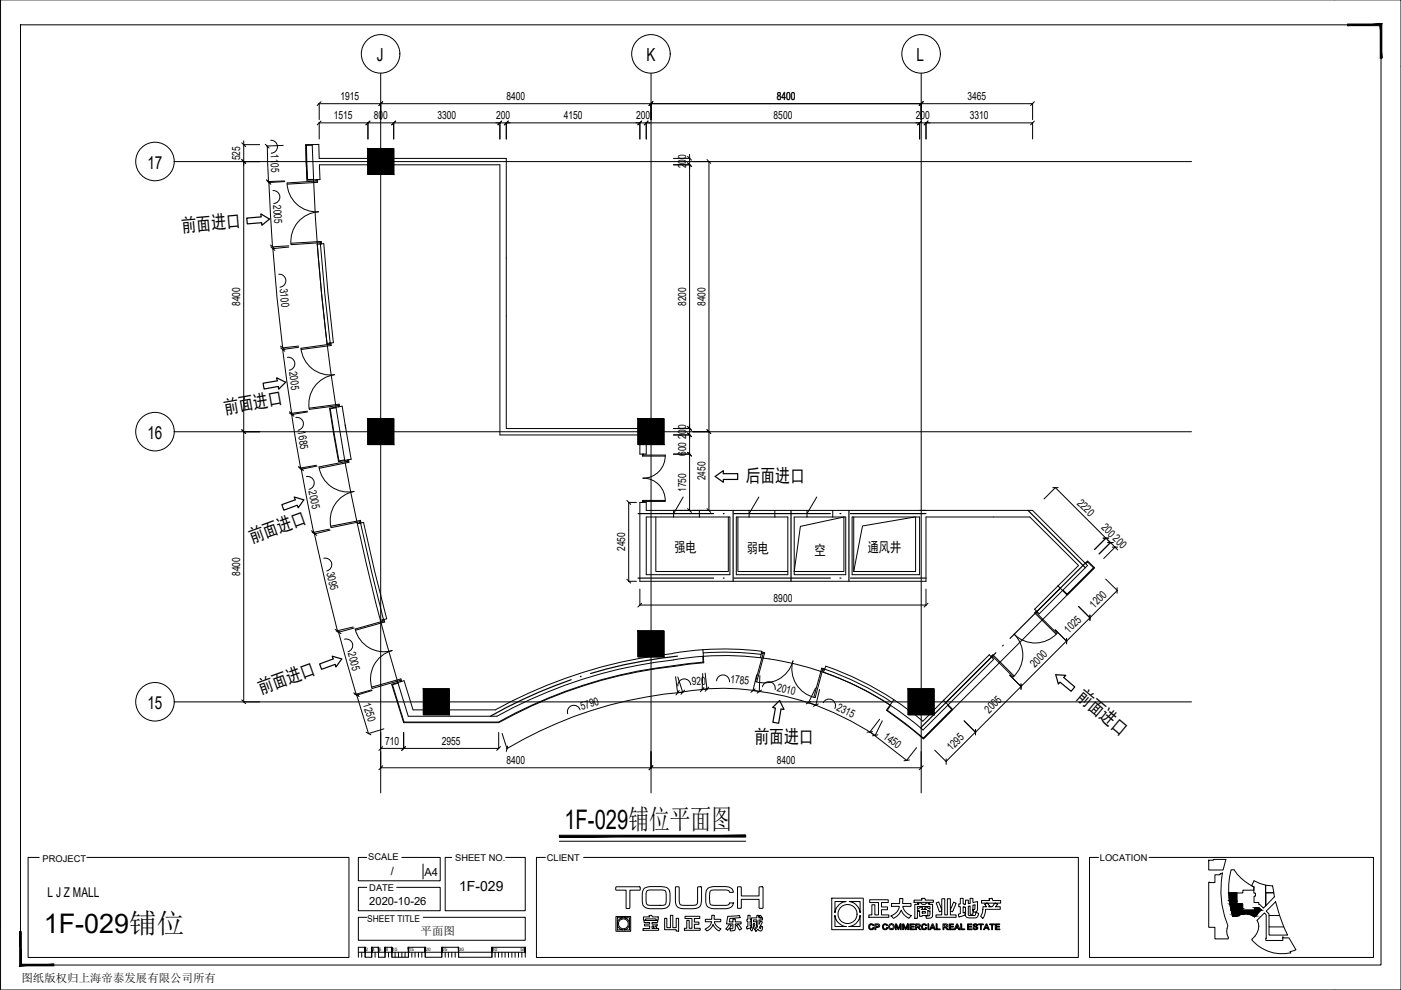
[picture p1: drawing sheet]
<svg xmlns="http://www.w3.org/2000/svg" width="297mm" height="210mm" viewBox="0 0 297 210" stroke-linecap="round" stroke-linejoin="round" font-family="sans-serif">
<!-- layer: 0 -->
<g fill="#000" stroke="#000" stroke-width=".21">
<path d="M292.6 5.4v6.9h.4zM292.6 5.4l.4-.3v7.2zM285.7 5.4h6.9l.4-.3zM285.7 5.1h7.3l-7.3 .3z"/>
<path d="M78 31.5l5.5 5.5v-5.5zM78 31.5l5.5 5.5h-5.5z"/>
<path d="M78 88.8l5.5 5.4v-5.4zM78 88.8l5.5 5.4h-5.5z"/>
<path d="M135.3 88.8l5.4 5.4v-5.4zM135.3 88.8l5.4 5.4h-5.4z"/>
<path d="M135.3 133.8l5.4 5.4v-5.4zM135.3 133.8l5.4 5.4h-5.4z"/>
<path d="M89.8 146.1l5.4 5.4v-5.4zM89.8 146.1l5.4 5.4h-5.4z"/>
<path d="M192.6 146.1l5.4 5.4v-5.4zM192.6 146.1l5.4 5.4h-5.4z"/>
<path d="M118.6 177.1v.4l39.5-.4zM118.6 177.5l39.5-.4v.4z"/>
<path d="M4.2 197.5l.3 6.9v-6.9zM4.2 197.5l.3 6.9-.3 .4zM4.5 204.4l-.3 .4 7.2-.4zM4.2 204.8l7.2-.4v.4z"/>
<path d="M77.4 200.8l.1 1.1zM77.4 200.8l.1 1.1z"/>
<path d="M78.8 200.8l.1 1.1zM78.8 200.8l.1 1.1z"/>
<path d="M80.2 200.8l.1 1.1zM80.2 200.8l.1 1.1z"/>
<path d="M81.6 200.8l.1 1.1zM81.6 200.8l.1 1.1z"/>
<path d="M83 200.8l.1 1.1zM83 200.8l.1 1.1z"/>
<path d="M86.6 200.8v1.1zM86.6 200.8v1.1z"/>
<path d="M90.1 200.8l.1 1.1zM90.1 200.8l.1 1.1z"/>
<path d="M93.6 200.8l.1 1.1zM93.6 200.8l.1 1.1z"/>
<path d="M97.2 200.8v1.1zM97.2 200.8v1.1z"/>
<path d="M104.3 200.8v1.1zM104.3 200.8v1.1z"/>
<path d="M111.3 200.8l.1 1.1zM111.3 200.8l.1 1.1z"/>
</g>
<path d="M78 31.5h5.5v5.5h-5.5zM78 88.8h5.5v5.4h-5.5zM135.3 88.8h5.4v5.4h-5.4zM135.3 133.8h5.4v5.4h-5.4zM89.8 146.1h5.4v5.4h-5.4zM192.6 146.1h5.4v5.4h-5.4z" fill="none" stroke="#000" stroke-width=".25"/>
<g fill="none" stroke="#000" stroke-width=".21">
<path d="M66.2 30.7h-1.4l.1 3.8 .2 3.7h1.3M66.2 30.8h-1.2l.1 3.6 .1 3.7 1.2-.1M66.2 30.7l1.4-.1 .1 3h39.6v57.3h28.4M66.2 30.7l.3 7.5M66.5 38.2l1.3-.1-.1-3.2h38.3v57.3h29.7v4.1h1.3v-4.1M67.3 51.8l1.4-.1 .8 10.5 1.2 10.5-1.4 .1M67.9 51.7l2.1 21M71.2 86.3l-1.3 .2 .9 5.7 1 5.7 1.3-.3M71.2 86.5l-1.2 .2 .9 5.5 1 5.5 1.2-.2M71.2 86.3l1.3-.2 .8 4.8M71.2 86.3l1.9 11.3M73.2 90.1l1.3 7.3-1.4 .2"/>
<path d="M77.1 110.8l-1.3 .3M135.7 106.5h1.3v1.7h5.8v1.4h-5.8v12.2h17.8v-12.2h-6.5v-1.4h10.5v1.4h-2.7v12.2h10.9v-12.2h-2.7v-1.4h6.8v1.4h-2.7v12.2h10.9v-12.2h-2.7v-1.4h42.3l11.7 11.7-5.3 5.3-1-1 4.4-4.3-10.4-10.3h-22v13.6h-60.6zM180.7 109.6h14.3v12.2h-14.3zM230.1 119.4l.5-.5 1.5 1.5-5.8 5.8-1-1M230.2 119.5l.4-.4 1.2 1.3-5.5 5.6-.9-.9M82 131.2l-1.4 .3M142.8 139.9a99.5 99.5 0 0 0-37.4 12h-18.8l-2.2-7.2M149 139.2l.1 1.2a110.2 110.2 0 0 0-29.1 6.1 102.4 102.4 0 0 0-14.3 6.6h-20l-2.5-7.9 1.2-.4M149 137.8l-6.4 .7M149 137.8l.2 2.7-3.1 .3a111.8 111.8 0 0 0-26.1 5.9 102.4 102.4 0 0 0-14.3 6.5h-20.1l-2.6-8.1 2.7-.8 1.9 6.2h17.4a100.6 100.6 0 0 1 37.6-11.9M149.1 139.1l-6.3 .8M161.5 138.1l-.3 1.4"/>
<path d="M175.1 141.3l-.5 1.3M189.5 148.3l2.8 2 3.3 2.6M189.5 148.4l-.8 1.1M200.9 149.5l.9 .9-6 6.1-3.8-3.1-3.9-2.8 .7-1M201 149.5l-5.3 5.3-3-2.5-4-2.8M201 149.5l1 .9-6.2 6.2-2.6-2.1-5.3-3.9 .8-1.1M201 149.5l-.9-1-4.4 4.4"/>
</g>
<g fill="none" stroke="#000" stroke-width=".25">
<path d="M135.3 108.9h16M153.4 108.9h.1M155.4 108.2v15M155.6 108.9h20.5M167.7 108.2v15M178.1 108.9h.2M180 108.2v15M180.3 108.9h16M218 108.2l12.1 12.2M230.1 119.4l-15.9 16M135.3 122.6h16M143.6 139.1a106.8 106.8 0 0 0-18.4 3.7"/>
<path d="M153.4 122.6h.1M155.6 122.6h20.5M178.1 122.6h.2M180.3 122.6h16M211.1 138.4l-15.9 15.9M212.7 136.8l-.1 .2M121.1 144.1a102.9 102.9 0 0 0-17.1 7.8M123.2 143.4l-.2 .1"/>
</g>
<g fill="none" stroke="#000" stroke-width=".21">
<path d="M60.9 38.8a6.3 6.3 0 0 0 6.7 6.1 6.3 6.3 0 0 0-5.9 6.9M66.5 38.2a429.6 429.6 0 0 0 4.7 48.1M67 38.4v-.3h.3v.6l-6.4 .3M67.3 38.4l-6.4 .4M67.8 51.4l.1 .3h.2v-.5l-6.4 .4M68.1 51.4l-6.3 .5M69.9 73v-.3h.2l.1 .6-6.3 .8M70.2 73l-6.4 .8a6.3 6.3 0 0 0 7.1 5.6 6.3 6.3 0 0 0-5.3 7.4M67.6 99a6.3 6.3 0 0 0 7.5 5.2 6.3 6.3 0 0 0-4.9 7.6M71.7 86v.2h.3l-.1-.5-6.3 .8M72 86l-6.4 .8M73.1 97.6a451.6 451.6 0 0 0 11.3 47.1"/>
<path d="M73.7 97.8l-.1-.2 .3-.1 .1 .5-6.3 1.3M73.9 97.8l-6.2 1.2M136.2 96.5h4.8a4.7 4.7 0 0 1-4.7 4.9M136.4 96.5v-.2h-.2v.4h4.8M76.2 110.7l.1 .2h.2l-.1-.6-6.3 1.3M76.4 110.9l2.4 10.3 2.5 10.2M76.5 110.6l-6.3 1.3M77.1 110.8l2.3 10.2 2.6 10.2M136.2 106.3h4.8M136.3 101.4a4.7 4.7 0 0 1 4.7 4.9M141 106.1h-4.8v.4h.2v-.2M142.8 108.2h5.5"/>
<path d="M142.8 109.6h5.5M144.9 105.4l-2.1 3.5M158.8 108.2h5.5M158.8 109.6h5.5M160.9 105.4l-2.1 3.5M171.1 108.2h5.5M171.1 109.6h5.5M173.2 105.4l-2.1 3.5M81.2 131.7l-.1-.3 .3-.1 .2 .6-6.2 1.7M81.5 131.6l-6.2 1.8a6.3 6.3 0 0 0 7.8 4.6M83.1 137.9a6.3 6.3 0 0 0-4.2 8.1l6.2-1.8M149 137.8l5.7-.2 6.8 .5"/>
<path d="M149.1 138.4l6.7-.1 5.5 .4M149.1 139.1a64.2 64.2 0 0 1 39.6 10.4M161.8 138.6l-.3-.1 .1-.3 .5 .2-1.7 6.2M161.9 138.3l-1.7 6.2M210.2 139.3l-9.6 9.6M210.5 139.2l-.2 .2-.2-.2 .4-.4 4.5 4.6M215 134.4a6.3 6.3 0 0 1-.2 9.1l-4.5-4.5M219.6 129.8l4.5 4.5a6.3 6.3 0 0 1-9.1 .2M219.8 129.9l.1-.1-.1-.2-.4 .3 4.5 4.6M224.3 124.2l-4.9 5 .9 .9 5-4.9M224.8 124.7l-4.9 4.9M84.8 144.3l.1 .2h.3l-.2-.6-6.2 1.8"/>
<path d="M168.1 140.1a6.3 6.3 0 0 0 4.7 7.8M168.1 140.2a6.3 6.3 0 0 1-7.9 4.3M174.4 142l.3 .1v-.3l-.5-.1-1.7 6.1M174.5 141.7l-1.7 6.2M174.8 141.9a64.9 64.9 0 0 1 14.3 7M175 141.2a65.5 65.5 0 0 1 14.5 7.1M200.1 148.5l9.6-9.7 1 1-9.7 9.7"/>
</g>
<path d="M178.9 109.6l-9.2 2-1.3 9.6M194 109.6l-11.1 1.9-1.9 9.7" fill="none" stroke="#000" stroke-width=".21"/>
<path d="M139.1 109.6v11.6h15.3v-11.6M156.4 109.6v11.6h10.6M178.9 109.6v11.6h-10.5M181 109.6v11.6h13.1v-11.6" fill="none" stroke="#000" stroke-width=".21"/>
<path d="M64.8 30.7l.3 7.5M78 31.5h5.5v5.5h-5.5zM67.3 51.8l.9 10.5 1.1 10.5M78 88.8h5.5v5.4h-5.5zM135.3 88.8h5.4v5.4h-5.4zM135.3 133.8h5.4v5.4h-5.4zM232.1 120.4l-36.3 36.2M89.8 146.1h5.4v5.4h-5.4zM174.6 142.5a64.2 64.2 0 0 1 14.1 7M192.6 146.1h5.4v5.4h-5.4z" fill="none" stroke="#000" stroke-width=".21"/>
<!-- layer: DIM -->
<g fill="none" stroke="#000" stroke-width=".21">
<path d="M51.6 34.3h3.5M51.6 30.7h3.5M51.7 29.9v118.9M56.7 31l.2 7.5M57 38.7l.8 13.6M57.4 29.7a1.38 1.38 0 0 1 1.4 1.4 1.38 1.38 0 0 1-1.3 1.4M60.1 30.8l-3.5 .2M60.3 38.4l-3.5 .1M60.4 38.5l-3.5 .2M67.6 26h38.4M67.6 22h151.3M67.7 21.9v3.5"/>
<path d="M67.7 26v3.5M78 26v3.5M80.7 21.9v3.5M83.5 26v3.5M106 26h2.1M106 26v3.5M135.7 26h2.1M135.7 26h-28.4v3.5M135.7 26v3.5M138 21.9v3.5M142.8 34.9h3.5M142.8 33.6h3.5"/>
<path d="M146.2 32.7v60.3M146.9 34.3h3.5M150.3 34.2v74M195 26h2.2M195 26h-58v3.5M195 26v3.5M195.3 21.9v3.5M196.3 29.5v-3.5h22.6v3.5M218.9 21.9v3.5M57.9 52.7l.8 10.5 1.2 10.5M57.9 40.4a1.38 1.38 0 0 1 1.4 1.3 1.38 1.38 0 0 1-1.3 1.4M59.1 58.1a1.38 1.38 0 0 1 1.5 1.3 1.38 1.38 0 0 1-1.2 1.5"/>
<path d="M61.2 52.1l-3.5 .2M61.2 52.4l-3.4 .3M59.9 74.1l1.9 13.5M60.9 75.8a1.38 1.38 0 0 1 1.6 1.1 1.38 1.38 0 0 1-1.2 1.6M63.3 73.4l-3.5 .4M63.3 73.6l-3.4 .5M51.6 91.5h3.5M61.8 87.9l1.9 11.3M62.7 88.5a1.38 1.38 0 0 1 1.6 1.1 1.38 1.38 0 0 1-1.1 1.6M63.9 99.5l2.6 13.4 3.3-.7M65.2 87.2l-3.4 .4M65.2 87.3l-3.4 .6"/>
<path d="M67.1 98.7l-3.4 .5M67.2 98.8l-3.4 .7M142.8 90.9h3.5M142.8 92.2h3.5M142.8 96.3h3.5M146.2 92.2v16M146.9 91.5h3.5M65 101a1.38 1.38 0 0 1 1.6 1.1 1.38 1.38 0 0 1-1.1 1.6M66.7 113.2l2.3 10.3 2.5 10.2M68.6 118.4a1.38 1.38 0 0 1 1.7 1 1.38 1.38 0 0 1-1 1.7M70 112.4l-3.4 .8M133.3 106.5h1.6"/>
<path d="M133.3 106.5v16.7M142.8 108.2h3.5M146.9 108.2h3.5M223.8 103.4l11.6 11.7M223.8 103.3l-2.5 2.5M234.5 114.1l-2.4 2.4M234.9 114.5l2.1 2.1M235.5 115l-2.5 2.4M236.5 116l-2.5 2.4M71.8 134l3.7 13.2M73 135.5a1.38 1.38 0 0 1 1.7 1 1.38 1.38 0 0 1-.9 1.7M74.9 132.9l-3.4 .8"/>
<path d="M75.1 133.2l-3.4 .9M133.3 123.2h1.6M135.6 128.3h60.7M135.7 124.9v3.5M196.3 124.9v3.5M223.7 133.5l2.5 2.5M226.1 135.9l-25.5 25.6M228.7 128.6l2.4 2.4M234.4 122.8l2.5 2.4M236.9 125.2l-10.8 10.7M51.6 148.8h3.5M75.6 147.4l2.5 8.1"/>
<path d="M78.8 146.3l-3.4 .9M78.9 146.4l-3.3 1M80.7 158.7h25M80.7 155.3v3.5M80.7 159.4v3.5M81.4 154.5l-3.3 1M85.6 155.3v3.5M105.7 155.3v3.5M106.5 155.5l1 3.3M123 150.5a1.38 1.38 0 0 0-1.7-.9 1.38 1.38 0 0 0-.9 1.7M138 159.4v3.5M143.2 143.5l.5 3.4"/>
<path d="M143.7 143.5l1.1 3.3M144.8 146.8a87.1 87.1 0 0 0-37.3 11.9M146.5 145.2a1.38 1.38 0 0 0-1.5-1.2 1.38 1.38 0 0 0-1.3 1.5M148.9 146.2a45.6 45.6 0 0 1 12.1 .4M149 142.8l-.1 3.5M149.5 142.7l.4 3.5M149.9 146.1l-6.2 .8M151.9 144.4a1.38 1.38 0 0 1 1.5-1.3 1.38 1.38 0 0 1 1.3 1.5M159.6 146.4a63.9 63.9 0 0 1 13.4 3.1M160.4 143.1l-.8 3.4M161.1 143.2l-.1 3.5M161.6 145.6a1.38 1.38 0 0 1 1.7-1 1.38 1.38 0 0 1 1 1.6"/>
<path d="M171.4 149a64.2 64.2 0 0 1 14.1 6.9M172.9 145.9l-1.5 3.1M173.8 146.2l-.8 3.4M174.5 149a1.38 1.38 0 0 1 1.9-.6 1.38 1.38 0 0 1 .6 1.8M184.4 155.2l7.8 6.1 2.1-2.8M186.5 152.5l-2.1 2.8M187.1 152.8l-1.6 3.2M195.3 159.4v3.5M198.2 159.1l2.4 2.4M204.4 152.8l2.5 2.5M214.1 143.1l2.4 2.5M80.7 162.8h114.6"/>
<circle cx="80.7" cy="11.4" r="4.1"/>
<circle cx="138" cy="11.4" r="4.1"/>
<circle cx="195.3" cy="11.4" r="4.1"/>
<circle cx="32.9" cy="34.2" r="4.1"/>
<circle cx="32.9" cy="91.5" r="4.1"/>
<circle cx="32.9" cy="148.8" r="4.1"/>
</g>
<!-- layer: 0 -->
<g fill="none" stroke="#000" stroke-width=".21">
<path d="M.1 0h296.9v209.9h-296.9zM4.3 5.3h288.5v199.3h-288.5zM51.3 33.8l.8 .8M51.3 30.3l.8 .8M56.2 30.6l.9 .8M56.5 38.1l.8 .8M56.6 38.3l.8 .8M68.1 25.7l-.8 .8M68.1 21.6l-.8 .8M78.4 25.7l-.8 .8M81.1 21.6l-.8 .8M83.9 25.7l-.9 .8"/>
<path d="M106.4 25.7l-.8 .8M107.8 25.7l-.9 .8M136 25.7l-.8 .8M137.4 25.7l-.8 .8M138.4 21.6l-.8 .8M145.8 34.5l.8 .8M145.8 33.2l.8 .8M149.9 33.8l.8 .8M195.4 25.7l-.9 .8M195.7 21.6l-.8 .8M196.8 25.7l-.9 .8M219.3 25.7l-.8 .8"/>
<path d="M219.3 21.6l-.8 .8M57.3 52l.9 .7M57.4 52.3l.9 .8M59.5 73.4l.9 .7M59.5 73.8l.9 .7M51.3 91.1l.8 .8M61.4 87.3l.9 .7M61.4 87.6l.9 .6M63.3 98.9l.9 .6M63.4 99.1l.9 .7M145.8 90.4l.8 .8M145.8 91.8l.8 .8"/>
<path d="M145.8 95.9l.8 .8M149.9 91.1l.8 .8M66 112.5l1 .7M66.2 112.9l1 .6M132.9 106.1l.8 .8M145.8 107.8l.8 .8M149.9 107.8l.8 .8M223.2 103.4h1.2M233.9 114.1h1.2M234.9 115h1.1M235.8 116h1.2M71.1 133.4l.9 .6"/>
<path d="M71.3 133.8l1 .5M132.9 122.8l.8 .8M136 127.9l-.8 .8M196.8 127.9l-.9 .8M226.1 135.4v1.1M231.1 130.4v1.1M236.8 124.6v1.2M51.3 148.4l.8 .8M75 146.9l1 .6M75.1 147.1l1 .6M77.6 155.3l1 .5M81.1 158.3l-.8 .8"/>
<path d="M86 158.3l-.8 .8M106.1 158.3l-.8 .8M107.6 158.2l-.3 1.1M144 146.4l-.7 .9M145.1 146.3l-.7 .9M149.3 145.8l-.8 .9M150.3 145.7l-.8 .9M160.1 146.1l-.9 .7M161.4 146.3l-.9 .7M171.9 148.7l-1 .5M173.5 149.2l-1 .5M185 155.1l-1.2 .2"/>
<path d="M186.1 155.8l-1.1 .2M206.8 154.7v1.1M216.5 145v1.1M81.1 162.4l-.8 .8M118.6 178.4h39.5M138.4 162.4l-.8 .8M192.8 161.1l-1.1 .2M195.7 162.4l-.8 .8M200.6 160.9v1.2M8.3 181.8h-2.3v21.2h68v-21.2h-55.6M77.8 194.5h-1.8v4.9h35.4v-4.9h-21.7M77.8 181.8h-1.8v4.9h17.3v-4.9h-8.1"/>
<path d="M77.8 188.1h-1.8v5h17.3v-5h-9.2M89.7 183.2v3.2M95.8 181.8h-1.4v11.3h17v-11.3h-4.2M115.6 181.8h-1.9v21.2h114.9v-21.2h-104.9M232.9 181.8h-1.9v21.2h60.2v-21.2h-47.6M76 201.9h35.4v1.1M76.7 201.9v1.1M77.4 201.9v1.1M78.8 201.9v1.1M79.5 201.9v1.1M80.2 201.9v1.1M81.6 201.9v1.1"/>
<path d="M82.4 201.9v1.1M83.1 201.9v1.1M83.8 201.9v1.1M84.5 201.9v1.1M85.2 201.9v1.1M85.9 201.9v1.1M86.6 201.9v1.1M87.3 201.9v1.1M88 201.9v1.1M88.7 201.9v1.1M89.4 201.9v1.1M90.2 201.9v1.1"/>
<path d="M93.7 201.9v1.1M94.4 201.9v1.1M95.1 201.9v1.1M95.8 201.9v1.1M96.5 201.9v1.1M97.2 201.9v1.1M104.3 201.9v1.1M105 201.9v1.1M105.7 201.9v1.1M106.4 201.9v1.1M107.1 201.9v1.1M107.8 201.9v1.1"/>
<path d="M108.5 201.9v1.1M109.2 201.9v1.1M109.9 201.9v1.1M110.6 201.9v1.1M111.4 200.8h-7.1v2.2h-7.1v-2.2h-3.5v2.2h-3.5v-2.2h-3.6v2.2h-3.5v-2.2h-1.5v2.2h-1.4v-2.2h-1.4v2.2h-1.4v-2.2h-1.4v2.2"/>
</g>
<g fill="none" stroke="#000" stroke-width=".21">
<path d="M130.5 188.1l.2-.1h4.4a.43 .43 0 0 1 .7 .3 .43 .43 0 0 1-.7 .4h-1.6v3.3a.44 .44 0 0 1-.2 .6 .44 .44 0 0 1-.6-.4v-3.5h-2.1zM130.6 194.3h3.1v3.2h-3.1zM130.9 196a1.32 1.32 0 0 0 1.2 1.2h-1.2zM130.9 194.6h1.2a1.32 1.32 0 0 0-1.2 1.2zM132.2 194.6h1.3v1.2a1.31 1.31 0 0 0-1.3-1.2zM132.2 197.2a1.32 1.32 0 0 0 1.3-1.2v1.2zM136.4 194.4h1.3l-.1-.3h.6a.38 .38 0 0 0 .2 .4 .38 .38 0 0 0 .4-.1h.8v.6a.27 .27 0 0 1-.3 .1 .27 .27 0 0 1-.2-.3h-2.2v.3h-.5zM136.6 188.4l.9-.4h2.4a1.75 1.75 0 0 1 2.1 1l.1 .7a2.94 2.94 0 0 1-.6 2.6l-.7 .3-1 .1a7.5 7.5 0 0 1-3.1-.4 2.94 2.94 0 0 1-.5-2.6l.1-.7zM136.6 195.2h2.4a.25 .25 0 0 1 .4 .1 .25 .25 0 0 1-.3 .3h-.9v.3h1.1v.4h-.4l.4 .4-.3 .2h.6v.3h-3.3v-.3h1.4v-.6h-1.1v-.4h1.1v-.3h-.9a.25 .25 0 0 1-.3-.1 .25 .25 0 0 1 .1-.3zM137.1 188.9l.6-.2h2.2a1.01 1.01 0 0 1 1 .1 1.01 1.01 0 0 1 .4 1.1v.9a.86 .86 0 0 1-.6 1.1l-2.2 .1a1.05 1.05 0 0 1-1.5-1.2v-1.4zM138.3 196.3h.4l-.2 .2 .3 .4h-.6zM140.9 194.7h.5v2h.7v-2.6h.5v2.6h.8v-2h.5v2.7h-.5v-.3h-2.5z"/>
<path d="M143.2 188.1l.6-.1a.44 .44 0 0 1 .2 .7v2.3a.91 .91 0 0 0 .4 .9 .91 .91 0 0 0 .9 .1h.9a1.8 1.8 0 0 0 1.7-.5v-2.8a.46 .46 0 0 1 .2-.7l.6 .1v2.6a1.63 1.63 0 0 1-2 2h-.3a6 6 0 0 1-2.8-.4 4.9 4.9 0 0 1-.4-2.5zM145.2 194.3h3.2v.4h-1.2v.8h1v.5h-1v.8h1.2v.4h-3.3v-.4h.5v-1.7h.5v1.7h.6v-2.1h-1.5zM149.5 194.9h1.4v-.8h.6l-.1 .8h1.4v.5h-1.3a1.07 1.07 0 0 0 .8 1.2l.5 .3a.42 .42 0 0 1-.6 .3l-1-1.2a1.83 1.83 0 0 1-1.4 1.3l-.3-.3a2.47 2.47 0 0 0 1.4-1.6h-1.4zM150 188.4l.4-.2 .8-.2h2.2a1.63 1.63 0 0 1 2.1 1.2h-.5a.29 .29 0 0 1-.4 0 .29 .29 0 0 1-.1-.3l-.5-.2h-2.2a.99 .99 0 0 0-1.1 .1 .99 .99 0 0 0-.3 1.1v.9a.89 .89 0 0 0 .5 1.1l2.7 .1a.91 .91 0 0 0 1.2-.6h.7a1.65 1.65 0 0 1-2.1 1.3h-.1a6.8 6.8 0 0 1-3.2-.5 3.3 3.3 0 0 1-.5-2l.2-1.4zM154.3 194.3l2.5-.2 .2 .5-2.2 .1-.2 .8h.8v-.6h.5v.6h1.2v.4h-1.2v.3a.82 .82 0 0 1-.1 1 .82 .82 0 0 1-.9 .2l-.2-.5h.6l.1-.1v-.9h-1.4zM154.6 196l.5 .2-.9 1-.3-.3zM156.2 196.2l.2-.1a.51 .51 0 0 1 .6 .5l.3 .3-.5 .3zM156.4 188.1h.8v1.7a.23 .23 0 0 0 .1 .2 .23 .23 0 0 0 .3 0h3.3v-1.4a.44 .44 0 0 1 .5-.6 .44 .44 0 0 1 .4 .6l-.1 4h-.7l-.1-.1v-1.8h-3.4a.23 .23 0 0 0-.3 0 .23 .23 0 0 0 0 .3v1.5l-.8 .1zM158.6 194.1h.3a.61 .61 0 0 1 .1 .8h.2v.4h-.2v1l.2-.1v.5l.1-2.1h1.2v-.5h.4v.5h.3l-.3-.3 .3-.2 .4 .4-.3 .1h.4v.4h-.8v.9l.3-.6 .4 .2-.6 1.1 .1 .3h.2v-.6l.2 .1a.51 .51 0 0 1 0 .8 .51 .51 0 0 1-.8-.2l-.4 .5-.3-.4a.93 .93 0 0 0 .5-1.3v-.8h-.7v.4h.5a1.26 1.26 0 0 1-.2 1.4h-.4v-.2l-.3 .8-.3-.3 .1-.4-.8 .3-.1-.5 .3-.1v-1.1h-.2v-.4h.2zM159.8 195.8h.2a.34 .34 0 0 1 0 .4 .34 .34 0 0 1-.3 .2zM176.3 190.4h6.7v6.7h-6.7zM177 194.1a2.59 2.59 0 0 0 2.4 2.3h-2.4z"/>
<path d="M177 191.1h2.4a2.65 2.65 0 0 0-2.4 2.4zM180 196.4a2.62 2.62 0 0 0 2.4-2.3l-.1 2.3zM180.1 191.1h2.3v2.4a2.7 2.7 0 0 0-2.3-2.4zM184.3 196.1a.59 .59 0 0 1 1 .1l-.1 .1a.42 .42 0 0 0-.6-.2 .42 .42 0 0 0-.2 .6 .42 .42 0 0 0 .6 .1l.1-.1h.2a.64 .64 0 0 1-.9 .3 .64 .64 0 0 1-.1-.9zM184.4 190.8h3.9v.6h-1.4v.9h1.3v.6h-1.3v1.1h1.6v.5h-4.3v-.5h.7v-2.2h.6v2.2h.8v-2.6h-1.9zM185.5 195.9h.4a.44 .44 0 0 1 .6 .4 .44 .44 0 0 1-.7 .4h-.1v.4h-.2zM185.7 196.1h.5a.23 .23 0 0 1 0 .3 .23 .23 0 0 1-.3 0h-.2zM187.2 196.1a.56 .56 0 0 1 1 .1l-.1 .1a.42 .42 0 0 0-.6-.2 .42 .42 0 0 0-.1 .6 .42 .42 0 0 0 .5 .1l.3-.1a.36 .36 0 0 1-.2 .4 .36 .36 0 0 1-.4 0 .63 .63 0 0 1-.5-.4 .63 .63 0 0 1 .1-.6zM189 191.6h1.7v-1.1h.7v1.1h1.8v.6h-1.8a2.72 2.72 0 0 0 1.8 2l-.5 .5a3.1 3.1 0 0 1-1.6-1.7 2.72 2.72 0 0 1-1.7 1.7l-.5-.5a2.61 2.61 0 0 0 1.8-2h-1.7zM189.9 195.9a.67 .67 0 0 1 .5 .8l.1 .2 .3-1h.3v1.2h-.2v-1l-.1 .3a.67 .67 0 0 1-.4 .7l-.4-1v1h-.1zM191.4 195.9a.67 .67 0 0 1 .5 .8l.1 .2 .3-1h.3v1.2h-.2l.1-1-.4 1h-.2l-.4-1v1h-.1zM192.9 195.9h1v.2h-.8v.3h.7v.2h-.7v.3h.8v.2h-1z"/>
<path d="M193.8 190.9h1.7l-.1-.4h.7l.1 .4h1.7v.2a.32 .32 0 0 1-.2 .3 .32 .32 0 0 1-.4-.1h-2.9a.39 .39 0 0 1-.4 .1 .39 .39 0 0 1-.2-.5zM194 191.7h.8l-.2-.3a.66 .66 0 0 1 .9 .3h.7a.65 .65 0 0 1 .9-.3l-.2 .3h.8v1.7a.98 .98 0 0 1-.2 1.1 .98 .98 0 0 1-1.1 .2l-.1-.5h.6l.2-.2 .1-.9-.2 .1-.3-.2v1.1h-1.2v.2h-.5v-1.2l-.3 .2-.2-.2v1.6h-.5zM194.1 195.9h.4a.39 .39 0 0 1 .6 .1 .39 .39 0 0 1-.3 .6l.5 .5h-.3l-.4-.5h-.3v.5h-.2zM194.3 196.1h.6v.2l-.6 .1zM194.5 192.2h2.7v.6l-.9-.6-.3 .4 .5 .2h-1.2l.4-.2-.3-.4-.9 .6zM195.5 196.1a.6 .6 0 0 1 1 .1l-.2 .1a.41 .41 0 0 0-.5-.1 .41 .41 0 0 0-.1 .5 .41 .41 0 0 0 .5 .1l.1-.1h.2a.6 .6 0 0 1-1 .3 .6 .6 0 0 1 0-.9zM195.5 193.3h.7v.3h-.7zM196.8 195.9h.1v1.2h-.1zM197.6 195.9h.2l.6 1.2h-.3l-.1-.3h-.6l-.1 .3h-.2zM197.7 196.1l.2 .6h-.4zM198.5 191.4a.35 .35 0 0 1 .6 0l.6 1.4v-1.9a.33 .33 0 0 1 .3-.4 .33 .33 0 0 1 .3 .4v3.1h.6v-3.4h.6v2.3l.7-1.6 .5 .2-.7 1.8-.5-.2v.9h.9a.31 .31 0 0 1 .4 .1 .31 .31 0 0 1-.1 .4h-4.1a.3 .3 0 0 1-.2-.2 .3 .3 0 0 1 0-.3h1.3v-.9l-.5 .2zM198.5 195.9h.2v1h.6v.2h-.8z"/>
<path d="M199.9 195.9h.4a.41 .41 0 0 1 .6 .1 .41 .41 0 0 1-.3 .6l.5 .5h-.3l-.4-.5h-.3v.5h-.2zM200.1 196.1h.3a.22 .22 0 0 1 .3 .1 .22 .22 0 0 1-.1 .2 .22 .22 0 0 1-.3 0h-.2zM201.2 195.9h1v.2h-.7v.3h.6v.2h-.6v.3h.7v.2h-1zM202.8 195.9h.2l.6 1.2h-.3l-.1-.3h-.6l-.1 .3h-.2zM202.9 196.1l.2 .6h-.4zM203.6 190.5h.6v.8a.31 .31 0 0 0 .1 .4 .31 .31 0 0 0 .4 0v-.8h.6v.7a.33 .33 0 0 0 .4-.1 .33 .33 0 0 0 0-.4v-.6h.6v.9l.9-.3v1.5a.61 .61 0 0 1-.1 .7 .61 .61 0 0 1-.7 .1l-.1-.6a.37 .37 0 0 0 .4-.1 .37 .37 0 0 0 0-.5v-.4l-.2 .1a.24 .24 0 0 0-.2 .1 .24 .24 0 0 0 0 .2v1.7h-.6v-1.8l-.4 .1v1.8l.1 .1h1a.47 .47 0 0 0 .5-.2 .47 .47 0 0 0 0-.5l.1 .1a.41 .41 0 0 1 .5 .2 .41 .41 0 0 1-.2 .5 2.08 2.08 0 0 1-2 .4 .77 .77 0 0 1-.6-1.1v-1.2l-.5-.1v1.4l.4-.1a.46 .46 0 0 1 0 .5 .46 .46 0 0 1-.5 .2l-.8 .3-.1-.6 .4-.2v-1.5h-.3v-.5h.3zM203.7 195.9h.2v1h.6v.2h-.8zM205.1 195.9h1v.2h-.8v.3h.7v.2h-.7v.3h.8v.2h-1zM206.4 196.1a.53 .53 0 0 1 .9 .1h-.2a.24 .24 0 0 0-.3-.2 .24 .24 0 0 0-.2 .3l.2 .1a.4 .4 0 0 1 .5 .4 .4 .4 0 0 1-.6 .3l-.3-.2-.1-.2h.2a.28 .28 0 0 0 .3 .3 .28 .28 0 0 0 .2-.3v-.1a.48 .48 0 0 1-.6-.5zM207.5 195.9h1v.2h-.4v1h-.2v-1h-.4zM208.1 190.9h1.7l-.1-.3 .7-.1a.42 .42 0 0 0 .1 .4 .42 .42 0 0 0 .5 0h1.2v.6h-1.2l.5 .2-.4 .5h1v.6h-3.2v.1a2.78 2.78 0 0 1-.5 1.8l-.5-.4 .4-.9 .1-1.2h.8l-.4-.5 .4-.2h-1.1zM209.1 195.9h.1l.5 1.2h-.2l-.1-.3h-.5l-.2 .3h-.2z"/>
<path d="M209.2 196.1l.2 .6h-.5zM209.3 191.5h1.6l-.5 .7h-.7l.2-.1zM209.8 195.9h1v.2h-.4v1h-.1v-1h-.5zM211 195.9h.9v.2h-.7v.3h.7v.2h-.7v.3h.8v.2h-1z"/>
<circle cx="132.2" cy="195.9" r="1.04"/>
<circle cx="179.7" cy="193.8" r="2.02"/>
<circle cx="189" cy="196.5" r=".44"/>
<circle cx="189" cy="196.5" r=".64"/>
</g>
<path d="M52.3 46.2l3.1-.2-.1-.6 1.8 1.1-1.6 1.3v-.6l-3.1 .3zM55.8 81.3l3-.6-.1-.6 1.9 .9-1.5 1.5-.1-.6-3 .6zM59.8 107l2.8-1-.2-.6 2 .6-1.2 1.7-.2-.6-2.8 1.1zM151.6 101l1.8-1.2v.6h3v1.3h-3v.5zM67.8 140.8l2.8-1.1-.2-.6 2.1 .6-1.3 1.7-.1-.5-2.9 1zM165.3 148.5l.9 1.9-.6-.1-.5 3-1.2-.2 .5-3-.6-.1zM223.8 143.1l2.2 .1-.5 .5 2.4 1.9-.8 1-2.4-2-.3 .4z" fill="none" stroke="#000" stroke-width=".25"/>
<path d="M80.7 15.6v152.5M138 15.6v152.5M195.3 15.6v152.5M36.9 34.3h215.7M36.9 91.5h215.7M36.9 148.8h215.7" fill="none" stroke="#000" stroke-width=".21"/>
<g fill="none" stroke="#000" stroke-width=".21">
<path d="M256.3 182.4h.9v-.2h2.7l-.6 2.3h-3zM256.3 182.6h.1M257.6 185.5h1.1v-.3h.5a19.9 19.9 0 0 0 1.1 11.1 2.98 2.98 0 0 0 .1 2.6v.2h-2.8v-2.5h-1.3v-9.6l1.3 .1zM259.2 185.2h.1M261.3 194.3h.9a3.3 3.3 0 0 1 3.8 .1l1.4-1.5-.5-.4h-.9v.5h-2.5v-1.3h-1.3v-2.4h-1.7l.1 1.7 .8 3.3M265.9 188l-.1 .7h-2.3v.6h-3l.2-3.3 .3-1.6h.6a10.3 10.3 0 0 0 4.2 3.7M265.9 186.7l2.4 1v4.3v-2.7v2.7l-.4 .5-.8-.7h-.2v-.4h-1v-1.4h.3v-.6h-.4v-1.3l-.4-.3zM268.3 187.7l1.5 .1 .3 1.5h-1.8zM268.3 189.3h1.8l.1 .8-1.9 2zM268.5 198.9v-4.9l-.4-.4-1.6 1.5a3.2 3.2 0 0 1-1.1 4.1 8.4 8.4 0 0 0 8.2 2.8M269.1 194.1v2.4h3.1l-.9-2.4M269.1 196.5v1.8h3.9l-.8-1.8"/>
<path d="M270.5 191.2l.8 2.9h-2.2v-.3l-.6-.6zM272 198.9v.5h-3.6l.1-.5M272 198.9h.1M272 198.8v.1M272 198.9h1.3l1.5 2.5-1.3 .4 .2 .3"/>
</g>
<g fill="#000" stroke="#000" stroke-width=".21">
<path d="M261.3 194h1.4l-.5 .3zM260.5 189.3h1.7zM265.6 194.2h.6l-.1 .1zM266 192.5h.9z"/>
<path d="M261.3 194l.1 .3h.8zM261.4 194.3h.8z"/>
<path d="M260.5 189.3l1.7 1.7v-1.7zM260.5 189.3l1.7 1.7h-1.6z"/>
<path d="M260.6 191l1.6 .7v-.7zM260.6 191l1.6 .7h-1.4z"/>
<path d="M261.3 193.8l1.4 .2 .6-.2zM261.3 193.8l1.4 .2h-1.4z"/>
<path d="M260.8 191.7h2.7zM260.8 191.7h2.7z"/>
<path d="M260.8 191.7l2.7 .9v-.9zM260.8 191.7l2.7 .9h-2.6z"/>
<path d="M260.9 192.6l2.6 .4v-.4zM260.9 192.6l2.6 .4h-2.5z"/>
<path d="M261.2 193.7h2.8zM261.2 193.7h3.2z"/>
<path d="M261.2 193.7h2.8zM261.2 193.7l2.1 .1z"/>
<path d="M265.6 194.2l.5 .1zM265.8 194.3h.3l-.1 .1z"/>
<path d="M266 193h1.3zM266 193h1.3z"/>
<path d="M261 193h5zM261 193h5z"/>
<path d="M265.2 193.9l1 .3 .2-.3zM265.2 193.9l1 .3h-.6z"/>
<path d="M264.8 193.8l1.6 .1 .2-.1zM264.8 193.8l1.6 .1z"/>
<path d="M264.4 193.7h2.2zM264.4 193.7l2.2 .1z"/>
<path d="M266 192.5l1.4 .4-.5-.4zM266 192.5l1.4 .4h-1.4z"/>
<path d="M261 193l5.6 .7 .7-.7zM261 193l5.6 .7h-5.4z"/>
<path d="M266 192.9h1.4zM266 192.9l1.3 .1z"/>
</g>
<g font-size="5.7">
<text x="119.7" y="175.8">1F-029铺位平面图</text>
<text x="9.3" y="197.8">1F-029铺位</text>
</g>
<g font-size="3.9">
<text x="38.6" y="49.2" transform="rotate(-5 38.6 49.2)">前面进口</text>
<text x="47.7" y="87.8" transform="rotate(-10 47.7 87.8)">前面进口</text>
<text x="158.1" y="102.2">后面进口</text>
<text x="53.4" y="115.1" transform="rotate(-20 53.4 115.1)">前面进口</text>
<text x="55.3" y="147.2" transform="rotate(-20 55.3 147.2)">前面进口</text>
<text x="228.1" y="148.1" transform="rotate(40 228.1 148.1)">前面进口</text>
<text x="160" y="157.6">前面进口</text>
</g>
<g font-size="3.8">
<text x="79.9" y="12.9">J</text>
<text x="137.1" y="12.9">K</text>
<text x="194.3" y="12.9">L</text>
<text x="31.3" y="35.7">17</text>
<text x="31.3" y="93">16</text>
<text x="31.3" y="150.3">15</text>
</g>
<text font-size="3" x="97.4" y="188.9">1F-029</text>
<g font-size="2.9">
<text x="143" y="117.1">强电</text>
<text x="158.4" y="117.2">弱电</text>
<text x="172.7" y="117.6">空</text>
<text x="184" y="117">通风井</text>
<text x="10.1" y="190.1">L J Z MALL</text>
</g>
<g font-size="2.4">
<text x="72.2" y="21.3">1915</text>
<text x="107.4" y="21.3">8400</text>
<text x="164.7" y="21.3">8400</text>
<text x="205.1" y="21.3">3465</text>
<text x="70.8" y="25.3">1515</text>
<text x="79.2" y="25.3">800</text>
<text x="92.7" y="25.3">3300</text>
<text x="105.2" y="25.3">200</text>
<text x="119.5" y="25.3">4150</text>
<text x="134.9" y="25.3">200</text>
<text x="164" y="25.3">8500</text>
<text x="194.2" y="25.3">200</text>
<text x="205.6" y="25.3">3310</text>
<text x="51" y="34" transform="rotate(-90 51 34)">525</text>
<text x="57.4" y="32.7" transform="rotate(88 57.4 32.7)">1105</text>
<text x="145.5" y="35.7" transform="rotate(-90 145.5 35.7)">200</text>
<text x="57.9" y="43.5" transform="rotate(87 57.9 43.5)">2005</text>
<text x="51" y="64.9" transform="rotate(-90 51 64.9)">8400</text>
<text x="59.3" y="61.2" transform="rotate(85 59.3 61.2)">3100</text>
<text x="145.5" y="64.9" transform="rotate(-90 145.5 64.9)">8200</text>
<text x="149.6" y="64.9" transform="rotate(-90 149.6 64.9)">8400</text>
<text x="61.3" y="78.8" transform="rotate(82 61.3 78.8)">2005</text>
<text x="63.1" y="91.5" transform="rotate(81 63.1 91.5)">1685</text>
<text x="145.5" y="93" transform="rotate(-90 145.5 93)">200</text>
<text x="145.5" y="96.7" transform="rotate(-90 145.5 96.7)">600</text>
<text x="149.6" y="101.9" transform="rotate(-90 149.6 101.9)">2450</text>
<text x="65.4" y="104.1" transform="rotate(78 65.4 104.1)">2005</text>
<text x="145.5" y="104.3" transform="rotate(-90 145.5 104.3)">1750</text>
<text x="228.2" y="106.8" transform="rotate(45 228.2 106.8)">2220</text>
<text x="233.4" y="112" transform="rotate(45 233.4 112)">200200</text>
<text x="132.6" y="116.9" transform="rotate(-90 132.6 116.9)">2450</text>
<text x="51" y="122.1" transform="rotate(-90 51 122.1)">8400</text>
<text x="69.2" y="121.4" transform="rotate(76 69.2 121.4)">3095</text>
<text x="164" y="127.6">8900</text>
<text x="232" y="129" transform="rotate(-45 232 129)">1200</text>
<text x="226.6" y="134.4" transform="rotate(-45 226.6 134.4)">1025</text>
<text x="73.7" y="138.5" transform="rotate(74 73.7 138.5)">2005</text>
<text x="219.4" y="141.6" transform="rotate(-45 219.4 141.6)">2000</text>
<text x="76.9" y="149.3" transform="rotate(73 76.9 149.3)">1250</text>
<text x="146.8" y="145.3" transform="rotate(-5 146.8 145.3)">920</text>
<text x="154.8" y="144.8" transform="rotate(5 154.8 144.8)">1785</text>
<text x="164.6" y="146.4" transform="rotate(13 164.6 146.4)">2010</text>
<text x="123.3" y="150.6" transform="rotate(-17 123.3 150.6)">5790</text>
<text x="177.2" y="150.5" transform="rotate(27 177.2 150.5)">2315</text>
<text x="209.7" y="151.3" transform="rotate(-45 209.7 151.3)">2005</text>
<text x="81.6" y="158">710</text>
<text x="93.7" y="158">2955</text>
<text x="187.1" y="156.4" transform="rotate(38 187.1 156.4)">1450</text>
<text x="201.7" y="159.3" transform="rotate(-45 201.7 159.3)">1295</text>
<text x="107.4" y="162.1">8400</text>
<text x="164.7" y="162.1">8400</text>
<text x="82.9" y="185.6">/</text>
<text x="90" y="185.6">A4</text>
<text x="78.3" y="191.9">2020-10-26</text>
<text x="89.2" y="198.3">平面图</text>
<text x="4.6" y="208.3">图纸版权归上海帝泰发展有限公司所有</text>
</g>
<g font-size="2">
<text x="9" y="182.7">PROJECT</text>
<text x="78.1" y="182.4">SCALE</text>
<text x="96.5" y="182.6">SHEET NO.</text>
<text x="115.9" y="182.5">CLIENT</text>
<text x="233.2" y="182.5">LOCATION</text>
<text x="78.3" y="188.9">DATE</text>
<text x="77.8" y="195.5">SHEET TITLE</text>
</g>
<g font-size="1">
<text x="77.5" y="201.7">2</text>
<text x="78.9" y="201.7">4</text>
<text x="80.3" y="201.7">6</text>
<text x="81.7" y="201.7">8</text>
<text x="83.2" y="201.7">10</text>
<text x="86.7" y="201.7">15</text>
<text x="90.2" y="201.7">20</text>
<text x="93.8" y="201.7">25</text>
<text x="97.3" y="201.7">30</text>
<text x="104.4" y="201.7">40</text>
<text x="110.3" y="201.7">50</text>
</g>
</svg>
